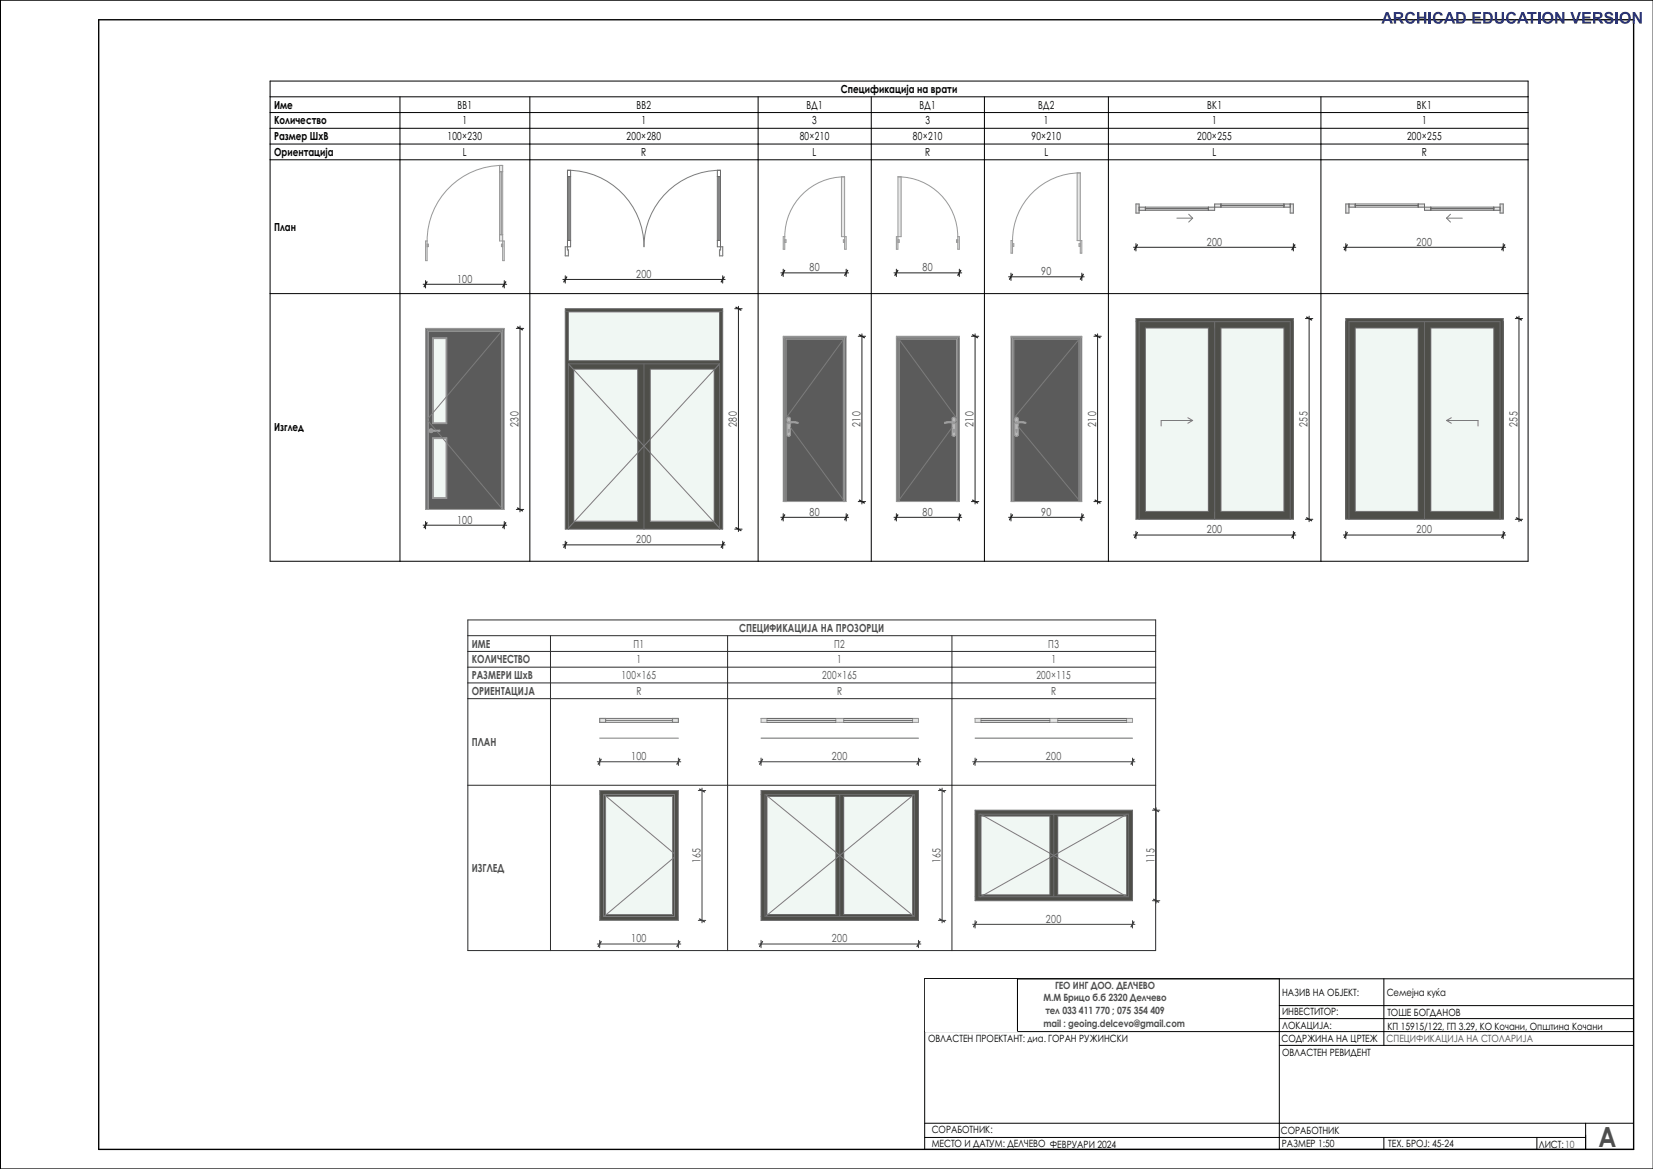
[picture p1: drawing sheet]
<svg xmlns="http://www.w3.org/2000/svg" width="420mm" height="297mm" viewBox="0 0 420 297" stroke-linecap="round" stroke-linejoin="round" font-family="sans-serif">
<path d="M325.1 258.8h89.8M325.1 255.5h89.8M325.1 248.7v43.3M351.6 248.7v16.9M414.9 248.7h-180v43.3h180M234.9 262.1h180M325.1 265.6h89.8M234.9 289h168M234.9 285.4h180M351.6 289v3M390.5 289v3M402.9 285.4v6.6" fill="none" stroke="#000" stroke-width=".25"/>
<path d="M235.1 248.8h23.4v13.2h-23.4z" fill-rule="evenodd" fill="#fff"/>
<path d="M25.1 5h390v287h-390zM420 0h-419.9v297h419.9" fill="none" stroke="#000" stroke-width=".35"/>
<path d="M258.5 248.7v13.3" fill="none" stroke="#000" stroke-width=".25"/>
<path d="M108.3 61.2v5" fill="none" stroke="#e8e8e8" stroke-width=".4"/>
<path d="M108.5 62h.3v.7h-.3z" fill-rule="evenodd" fill="#e8e8e8"/>
<path d="M127.9 61.2v5" fill="none" stroke="#e8e8e8" stroke-width=".4"/>
<g fill="#e8e8e8">
<path d="M127.4 62h.3v.7h-.3z" fill-rule="evenodd"/>
<path d="M126.9 42h.8v1.6h-.8z" fill-rule="evenodd"/>
<path d="M126.9 59.6h.8v1.6h-.8z" fill-rule="evenodd"/>
</g>
<path d="M127.3 43.6h.4v16h-.4z" fill-rule="evenodd" fill="#fff"/>
<path d="M127.3 43.6h.4v16h-.4z" fill="none" stroke="#999" stroke-width=".25"/>
<path d="M126.9 43.6h.4v16h-.4z" fill-rule="evenodd" fill="#fff"/>
<path d="M127.3 43.6v16M127.7 42a19.2 19.2 0 0 0-19.2 19.2M127.7 42h-.8v19.2h1.2v5h-.4v-6.6h-.8M127.7 42v1.6h-.8M108.1 61.2h.4v5h-.4zM108.5 62h.3v.7h-.3M127.7 62h-.3v.7h.3" fill="none" stroke="#999" stroke-width=".25"/>
<path d="M107.5 72.2h21.2M108.1 71.3v1.9M128.1 71.3v1.9" fill="none" stroke="#242424" stroke-width=".25"/>
<path d="M108.5 71.6l-.7 1.3M128.5 71.6l-.7 1.3" fill="none" stroke="#242424" stroke-width=".35"/>
<g fill="#fff">
<path d="M183.1 62.7h.5v2.3h-.8v-1.5h.3z" fill-rule="evenodd"/>
<path d="M143.6 62.7h.6v.8h.2v1.5h-.8z" fill-rule="evenodd"/>
<path d="M144.2 43.3h.8v1.6h-.8z" fill-rule="evenodd"/>
<path d="M144.2 61.1h.8v1.6h-.8z" fill-rule="evenodd"/>
<path d="M144.2 44.9h.4v16.2h-.4z" fill-rule="evenodd"/>
</g>
<path d="M144.2 44.9h.4v16.2h-.4z" fill="none" stroke="#6a6a6a" stroke-width=".25"/>
<path d="M144.6 44.9h.4v16.2h-.4z" fill-rule="evenodd" fill="#fff"/>
<path d="M144.6 44.9h.4v16.2h-.4z" fill="none" stroke="#6a6a6a" stroke-width=".25"/>
<g fill="#fff">
<path d="M182.3 43.3h.8v1.6h-.8z" fill-rule="evenodd"/>
<path d="M182.3 61.1h.8v1.6h-.8z" fill-rule="evenodd"/>
<path d="M182.7 44.9h.4v16.2h-.4z" fill-rule="evenodd"/>
</g>
<path d="M182.7 44.9h.4v16.2h-.4z" fill="none" stroke="#6a6a6a" stroke-width=".25"/>
<path d="M182.3 44.9h.4v16.2h-.4z" fill-rule="evenodd" fill="#fff"/>
<path d="M144.2 43.3h.8v1.6h-.8zM144.6 44.9v16.2M182.3 44.9h.8v-1.6h-.8v19.4h.8v-1.6h-.8M182.7 44.9v16.2M144.2 61.1h.8v1.6h-.8z" fill="none" stroke="#6a6a6a" stroke-width=".25"/>
<path d="M144.2 43.3a19.4 19.4 0 0 1 19.4 19.4 19.4 19.4 0 0 1 19.5-19.4" fill="none" stroke="#7c7c7c" stroke-width=".25"/>
<path d="M143.6 62.7h.6v.8h.2v1.5h-.8zM183.1 62.7h.5v2.3h-.8v-1.5h.3z" fill="none" stroke="#808080" stroke-width=".3"/>
<path d="M143 71h41.2M143.6 70.1v1.8M183.6 70.1v1.8" fill="none" stroke="#242424" stroke-width=".25"/>
<path d="M144 70.4l-.7 1.2M184 70.4l-.7 1.2" fill="none" stroke="#242424" stroke-width=".35"/>
<path d="M199.2 60.1v3.2" fill="none" stroke="#e8e8e8" stroke-width=".4"/>
<path d="M199.4 60.9h.3v.7h-.3z" fill-rule="evenodd" fill="#e8e8e8"/>
<path d="M214.8 60.1v3.2" fill="none" stroke="#e8e8e8" stroke-width=".4"/>
<g fill="#e8e8e8">
<path d="M214.3 60.9h.3v.7h-.3z" fill-rule="evenodd"/>
<path d="M213.8 44.9h.8v15.2h-.8z" fill-rule="evenodd"/>
</g>
<path d="M213.8 44.9h.8v18.4h.4v-3.2h-1.2zM214.6 44.9a15.2 15.2 0 0 0-15.2 15.2M199 60.1h.4v3.2h-.4zM199.4 60.9h.3v.7h-.3M214.6 60.9h-.3v.7h.3" fill="none" stroke="#999" stroke-width=".25"/>
<path d="M198.4 69.3h17.2M199 68.4v1.9M215 68.4v1.9" fill="none" stroke="#242424" stroke-width=".25"/>
<path d="M199.4 68.7l-.8 1.3M215.4 68.7l-.8 1.3" fill="none" stroke="#242424" stroke-width=".35"/>
<path d="M243.6 60.1v3.2" fill="none" stroke="#e8e8e8" stroke-width=".4"/>
<path d="M243 60.9h.4v.7h-.4z" fill-rule="evenodd" fill="#e8e8e8"/>
<path d="M228 60.1v3.2" fill="none" stroke="#e8e8e8" stroke-width=".4"/>
<g fill="#e8e8e8">
<path d="M228.2 60.9h.3v.7h-.3z" fill-rule="evenodd"/>
<path d="M228.2 44.9h.8v15.2h-.8z" fill-rule="evenodd"/>
</g>
<path d="M228.2 44.9a15.2 15.2 0 0 1 15.2 15.2M228.2 44.9h.8v15.2h-1.2v3.2h.4zM228.2 60.9h.3v.7h-.3M243.4 60.1h.4v3.2h-.4zM243.4 60.9h-.4v.7h.4" fill="none" stroke="#999" stroke-width=".25"/>
<path d="M227.1 69.3h17.3M227.8 68.4v1.9M243.8 68.4v1.9" fill="none" stroke="#242424" stroke-width=".25"/>
<path d="M228.1 68.7l-.7 1.3M244.1 68.7l-.7 1.3" fill="none" stroke="#242424" stroke-width=".35"/>
<path d="M257.1 61.1v3.2" fill="none" stroke="#e8e8e8" stroke-width=".4"/>
<path d="M257.3 61.9h.3v.7h-.3z" fill-rule="evenodd" fill="#e8e8e8"/>
<path d="M274.7 61.1v3.2" fill="none" stroke="#e8e8e8" stroke-width=".4"/>
<g fill="#e8e8e8">
<path d="M274.2 61.9h.3v.7h-.3z" fill-rule="evenodd"/>
<path d="M273.7 43.9h.8v17.2h-.8z" fill-rule="evenodd"/>
</g>
<path d="M273.7 43.9h.8v20.4h.4v-3.2h-1.2zM274.5 43.9a17.2 17.2 0 0 0-17.2 17.2M256.9 61.1h.4v3.2h-.4zM257.3 61.9h.3v.7h-.3M274.5 61.9h-.3v.7h.3" fill="none" stroke="#999" stroke-width=".25"/>
<path d="M256.3 70.3h19.2M256.9 69.4v1.9M274.9 69.4v1.9" fill="none" stroke="#242424" stroke-width=".25"/>
<path d="M257.2 69.7l-.7 1.3M275.2 69.7l-.7 1.3" fill="none" stroke="#242424" stroke-width=".35"/>
<g fill="#e8e8e8">
<path d="M288.6 51.8h.8v2.3h-.8z" fill-rule="evenodd"/>
<path d="M327.8 51.8h.8v2.3h-.8z" fill-rule="evenodd"/>
<path d="M308.6 51.8h1.6v.8h-1.6z" fill-rule="evenodd"/>
<path d="M326.2 51.8h1.6v.8h-1.6z" fill-rule="evenodd"/>
</g>
<path d="M310.2 51.8h16v.4h-16z" fill-rule="evenodd" fill="#fff"/>
<path d="M310.2 51.8h16v.4h-16z" fill="none" stroke="#6a6a6a" stroke-width=".25"/>
<path d="M310.2 52.2h16v.4h-16z" fill-rule="evenodd" fill="#fff"/>
<path d="M310.2 52.2h16v.4h-16z" fill="none" stroke="#6a6a6a" stroke-width=".25"/>
<g fill="#e8e8e8">
<path d="M289.4 52.6h1.6v.8h-1.6z" fill-rule="evenodd"/>
<path d="M307 52.6h1.6v.8h-1.6z" fill-rule="evenodd"/>
</g>
<path d="M291 52.6h16v.4h-16z" fill-rule="evenodd" fill="#fff"/>
<path d="M291 52.6h16v.4h-16z" fill="none" stroke="#6a6a6a" stroke-width=".25"/>
<path d="M291 53h16v.4h-16z" fill-rule="evenodd" fill="#fff"/>
<path d="M291 53h16M291 53.4v-.8h-1.6v.8h19.2v-1.6h1.6v.8h-3.2v.8M310.2 52.2h16M326.2 51.8h1.6v.8h-1.6z" fill="none" stroke="#6a6a6a" stroke-width=".25"/>
<path d="M299 55.4h4M302 54.4l1 1M303 55.4l-1 1" fill="none" stroke="#7c7c7c" stroke-width=".25"/>
<path d="M288.6 51.8h.8v2.3h-.8zM327.8 51.8h.8v2.3h-.8z" fill="none" stroke="#808080" stroke-width=".3"/>
<path d="M288 62.8h41.2M288.6 61.9v1.9M328.6 61.9v1.9" fill="none" stroke="#242424" stroke-width=".25"/>
<path d="M289 62.2l-.7 1.3M329 62.2l-.7 1.3" fill="none" stroke="#242424" stroke-width=".35"/>
<g fill="#e8e8e8">
<path d="M381.1 51.8h.8v2.3h-.8z" fill-rule="evenodd"/>
<path d="M341.9 51.8h.8v2.3h-.8z" fill-rule="evenodd"/>
<path d="M360.3 51.8h1.6v.8h-1.6z" fill-rule="evenodd"/>
<path d="M342.7 51.8h1.6v.8h-1.6z" fill-rule="evenodd"/>
</g>
<path d="M344.3 51.8h16v.4h-16z" fill-rule="evenodd" fill="#fff"/>
<path d="M344.3 51.8h16v.4h-16z" fill="none" stroke="#6a6a6a" stroke-width=".25"/>
<path d="M344.3 52.2h16v.4h-16z" fill-rule="evenodd" fill="#fff"/>
<path d="M344.3 52.2h16v.4h-16z" fill="none" stroke="#6a6a6a" stroke-width=".25"/>
<g fill="#e8e8e8">
<path d="M379.5 52.6h1.6v.8h-1.6z" fill-rule="evenodd"/>
<path d="M361.9 52.6h1.6v.8h-1.6z" fill-rule="evenodd"/>
</g>
<path d="M363.5 52.6h16v.4h-16z" fill-rule="evenodd" fill="#fff"/>
<path d="M363.5 52.6h16v.4h-16z" fill="none" stroke="#6a6a6a" stroke-width=".25"/>
<path d="M363.5 53h16v.4h-16z" fill-rule="evenodd" fill="#fff"/>
<path d="M342.7 51.8h1.6v.8h-1.6zM344.3 52.2h16M363.5 53h16M363.5 53.4v-.8h-3.2v-.8h1.6v1.6h19.2v-.8h-1.6v.8" fill="none" stroke="#6a6a6a" stroke-width=".25"/>
<path d="M367.5 55.4h4M367.5 55.4l1 1M368.5 54.4l-1 1" fill="none" stroke="#7c7c7c" stroke-width=".25"/>
<path d="M341.9 51.8h.8v2.3h-.8zM381.1 51.8h.8v2.3h-.8z" fill="none" stroke="#808080" stroke-width=".3"/>
<path d="M341.3 62.8h41.3M341.9 61.9v1.9M381.9 61.9v1.9" fill="none" stroke="#242424" stroke-width=".25"/>
<path d="M342.3 62.2l-.7 1.3M382.3 62.2l-.7 1.3" fill="none" stroke="#242424" stroke-width=".35"/>
<path d="M108.7 84.2v45.2M127.6 84.2v45.2" fill="none" stroke="#5b5b5b" stroke-width=".32"/>
<path d="M108.5 83.8h19.2v.4h-19.2z" fill-rule="evenodd" fill="#5b5b5b"/>
<path d="M108.3 83.8v45.6M127.9 83.8v45.6" fill="none" stroke="#5b5b5b" stroke-width=".4"/>
<path d="M108.1 83.4h20v.4h-20z" fill-rule="evenodd" fill="#5b5b5b"/>
<g fill="#b5b6c1">
<path d="M109.1 109.2a.49 .49 0 0 1 .5-.3 .49 .49 0 0 1 .4 .4l-.6 .1 .6 .2a.49 .49 0 0 1-.7 .3 .49 .49 0 0 1-.2-.7z" fill-rule="evenodd"/>
<path d="M109.5 109.3h.2z" fill-rule="evenodd"/>
<path d="M109.5 109.3h.2z" fill-rule="evenodd"/>
<path d="M109.5 109.4h.1z" fill-rule="evenodd"/>
<path d="M109.5 109.4l.2 .1z" fill-rule="evenodd"/>
<path d="M109.5 109.5l.2 .1z" fill-rule="evenodd"/>
<path d="M109.5 109.6h.2z" fill-rule="evenodd"/>
<path d="M109.7 109.3h.2z" fill-rule="evenodd"/>
<path d="M109.7 109.3h.2z" fill-rule="evenodd"/>
<path d="M109.7 109.4h.2z" fill-rule="evenodd"/>
<path d="M109.6 109.4l.3 .1z" fill-rule="evenodd"/>
<path d="M109.7 109.5l.2 .1z" fill-rule="evenodd"/>
<path d="M109.7 109.6h.2z" fill-rule="evenodd"/>
<path d="M109.9 109.3h1.8z" fill-rule="evenodd"/>
<path d="M109.9 109.3l1.8 .1z" fill-rule="evenodd"/>
<path d="M109.9 109.4h1.8z" fill-rule="evenodd"/>
<path d="M109.9 109.4l1.8 .1z" fill-rule="evenodd"/>
<path d="M109.9 109.5l1.8 .1z" fill-rule="evenodd"/>
<path d="M109.9 109.6h1.8z" fill-rule="evenodd"/>
</g>
<path d="M108.8 84.2h18.6v45.2h-18.6zM109.3 109a.49 .49 0 0 0-.1 .8 .49 .49 0 0 0 .8-.2h1.7v-.3h-1.7a.48 .48 0 0 0-.7-.3zM109.9 85.8v21.8h3.6v-21.8zM109.9 111.2v15.4h3.6v-15.4z" fill-rule="evenodd" fill="#5b5b5b"/>
<g fill="#f0f7f3">
<path d="M110.1 86h3.2v21.4h-3.2z" fill-rule="evenodd"/>
<path d="M110.1 111.4h3.2v15h-3.2z" fill-rule="evenodd"/>
</g>
<g fill="#4e4e49">
<path d="M109.9 85.8h3.6v21.8h-3.6zM110.1 86v21.4h3.2v-21.4z" fill-rule="evenodd"/>
<path d="M109.9 111.2h3.6v15.4h-3.6zM110.1 111.4v15h3.2v-15z" fill-rule="evenodd"/>
</g>
<path d="M108.1 83.4h20v46h-20zM109.9 85.8h3.6v21.8h-3.6zM110.1 86h3.2v21.4h-3.2zM109.5 109.3v.3M109.5 109.3l-.1 .1 .1 .2M109.5 109.3h2.2v.3h-2.2M109.7 109.3v.3M109.9 111.2h3.6v15.4h-3.6zM110 109.3a.49 .49 0 0 0-.8-.3 .49 .49 0 0 0 0 .8 .49 .49 0 0 0 .8-.2M110.1 111.4h3.2v15h-3.2zM108.5 129.4v-45.6h19.2v45.6M108.8 129.4v-45.2h18.6v45.2" fill="none" stroke="#999" stroke-width=".25"/>
<path d="M127.4 84.2l-13.9 16.5M108.8 107l2 2.3M109.9 105l-1.1 1.3M111 109.6l1.4 1.6M112.6 111.4l.7 .9M113.3 100.9l-3.2 3.8M113.5 112.6l13.9 16.5" fill="none" stroke="#7c7c7c" stroke-width=".25"/>
<path d="M131.2 83.4h1.9M132.1 82.8v47.2M107.5 133.4h21.2M108.1 132.5v1.9M128.1 132.5v1.9M131.2 129.4h1.9" fill="none" stroke="#242424" stroke-width=".25"/>
<path d="M131.5 83.1l1.3 .7M108.5 132.8l-.7 1.3M128.5 132.8l-.7 1.3M131.5 129.1l1.3 .7" fill="none" stroke="#242424" stroke-width=".35"/>
<g fill="#4e4e49">
<path d="M182.8 79.2h.8v55.2h-.8z" fill-rule="evenodd"/>
<path d="M143.6 79.2h.8v55.2h-.8z" fill-rule="evenodd"/>
<path d="M143.6 78.4h40v.8h-40z" fill-rule="evenodd"/>
<path d="M144.4 91.6h38.4v.8h-38.4z" fill-rule="evenodd"/>
<path d="M144.4 93.8h1.4v38.6h-1.4z" fill-rule="evenodd"/>
<path d="M162 93.8h1.6v38.6h-1.6z" fill-rule="evenodd"/>
<path d="M144.4 132.4h19.2v2h-19.2z" fill-rule="evenodd"/>
<path d="M144.4 92.4h19.2v1.4h-19.2z" fill-rule="evenodd"/>
</g>
<path d="M145.8 93.8h16.2v38.6h-16.2z" fill-rule="evenodd" fill="#f0f7f3"/>
<g fill="#4e4e49">
<path d="M181.5 93.8h1.3v38.6h-1.3z" fill-rule="evenodd"/>
<path d="M163.6 93.8h1.6v38.6h-1.6z" fill-rule="evenodd"/>
<path d="M163.6 132.4h19.2v2h-19.2z" fill-rule="evenodd"/>
<path d="M163.6 92.4h19.2v1.4h-19.2z" fill-rule="evenodd"/>
</g>
<g fill="#f0f7f3">
<path d="M165.2 93.8h16.3v38.6h-16.3z" fill-rule="evenodd"/>
<path d="M144.4 79.2h38.4v12.4h-38.4z" fill-rule="evenodd"/>
</g>
<path d="M143.6 78.4h40v56h-40zM144.4 79.2h38.4v12.4h-38.4zM145.8 93.8h16.2v38.6h-16.2zM163.6 92.4v42M165.2 93.8h16.3v38.6h-16.3zM144.4 134.4v-42h38.4v42" fill="none" stroke="#6a6a6a" stroke-width=".25"/>
<path d="M144.4 92.5l38.4 41.7M182.8 92.5l-38.4 41.7" fill="none" stroke="#7c7c7c" stroke-width=".25"/>
<path d="M186.7 78.4h1.9M187.6 77.8v57.2M143 138.4h41.2M143.6 137.5v1.9M183.6 137.5v1.9M186.7 134.4h1.9" fill="none" stroke="#242424" stroke-width=".25"/>
<path d="M187 78.1l1.3 .7M144 137.8l-.7 1.3M184 137.8l-.7 1.3M187 134.1l1.3 .7" fill="none" stroke="#242424" stroke-width=".35"/>
<path d="M199.6 86.2v41.2M214.4 86.2v41.2" fill="none" stroke="#5b5b5b" stroke-width=".32"/>
<path d="M199.4 85.8h15.2v.4h-15.2z" fill-rule="evenodd" fill="#5b5b5b"/>
<path d="M199.2 85.8v41.6M214.8 85.8v41.6" fill="none" stroke="#5b5b5b" stroke-width=".4"/>
<path d="M199 85.4h16v.4h-16z" fill-rule="evenodd" fill="#5b5b5b"/>
<g fill="#b5b6c1">
<path d="M200 106.2l.3-.2 .6 .2v1l-.7 .2 .2 .2 .5-.1v3.1l-.4 .3-.5-.3zM200.3 109.1l.1 .7 .2-.6z" fill-rule="evenodd"/>
<path d="M200.2 107.3a2.84 2.84 0 0 1 2.6 .2l-1.7-.1-.8 .2z" fill-rule="evenodd"/>
</g>
<g fill="#5b5b5b">
<path d="M199.7 86.2h14.6v41.2h-14.6zM200 106.2v4.4l.5 .3 .4-.3v-3.1h1.9l-.7-.4-1.2 .1v-1l-.4-.2z" fill-rule="evenodd"/>
<path d="M200.3 109.1l.3 .1-.2 .6z" fill-rule="evenodd"/>
</g>
<g fill="none" stroke="#999" stroke-width=".25">
<path d="M199 85.4h16v42h-16zM200.2 107.4v.1M200.2 107.3v.1M200.2 107.5l.1 .1M200.3 107.6h.1M200.3 107.3h.1M200.3 109.1l.3 .1-.2 .6zM200.4 107.2h.1M200.5 107.3h-.3v.2M200.5 107.3l1.1-.2 1.1 .2M200.5 107.6h-.1M200.6 107.5h.1"/>
<path d="M200.6 107.5l-.3 .1M200.9 107.2v-1l-.4-.2-.5 .2v4.4l.3 .3 .6-.3v-3.1M202.7 107.3h.1M202.7 107.3l.1 .2-.2 .1-1-.2-1 .1M199.4 127.4v-41.6h15.2v41.6M199.7 127.4v-41.2h14.6v41.2"/>
</g>
<path d="M214.3 86.3l-14.6 19.9M199.7 107.1l.3 .3M200.9 108.6l13.4 18.4" fill="none" stroke="#7c7c7c" stroke-width=".25"/>
<path d="M218.1 85.4h1.8M219 84.8v43.2M198.4 131.4h17.2M199 130.5v1.9M215 130.5v1.9M218.1 127.4h1.8" fill="none" stroke="#242424" stroke-width=".25"/>
<path d="M218.4 85.1l1.2 .7M199.4 130.8l-.8 1.3M215.4 130.8l-.8 1.3M218.4 127.1l1.2 .7" fill="none" stroke="#242424" stroke-width=".35"/>
<path d="M228.3 86.2v41.2M243.2 86.2v41.2" fill="none" stroke="#5b5b5b" stroke-width=".32"/>
<path d="M228.2 85.8h15.2v.4h-15.2z" fill-rule="evenodd" fill="#5b5b5b"/>
<path d="M228 85.8v41.6M243.6 85.8v41.6" fill="none" stroke="#5b5b5b" stroke-width=".4"/>
<path d="M227.8 85.4h16v.4h-16z" fill-rule="evenodd" fill="#5b5b5b"/>
<g fill="#b5b6c1">
<path d="M241.9 106.2l.4-.2 .5 .2v4.4l-.4 .3-.5-.3v-3.1l.5 .1 .2-.2-.7-.2zM242.2 109.1l.2 .7 .1-.6z" fill-rule="evenodd"/>
<path d="M240 107.4a2.8 2.8 0 0 1 2.6 0l-.2 .2-1.2-.2-1.1 .2z" fill-rule="evenodd"/>
</g>
<g fill="#5b5b5b">
<path d="M242.2 109.1l.3 .1-.1 .6z" fill-rule="evenodd"/>
<path d="M228.5 86.2h14.5v41.2h-14.5zM240 107.4l.1 .2 1.8-.1v3.1l.4 .3 .5-.3v-4.4l-.4-.2-.5 .2v1l-1.3-.1z" fill-rule="evenodd"/>
</g>
<g fill="none" stroke="#999" stroke-width=".25">
<path d="M227.8 85.4h16v42h-16zM240.1 107.3h.1M240.1 107.3l-.1 .2 .1 .1 1.1-.2 1 .1M240.1 107.3l1.6-.2 .7 .1 .1 .3M241.9 107.2v-1l.4-.2 .5 .2v4.4l-.4 .3-.5-.3v-3.1M242.2 107.5h.1M242.2 107.5l.1 .1M242.2 107.6h.1M242.2 109.1l.3 .1-.1 .6zM242.3 107.6h.1M242.4 107.2l.1 .1M242.4 107.2h-.1"/>
<path d="M242.4 107.6h.1M242.5 107.3h.1M242.5 107.6h-.1M242.5 107.6h.1M242.5 107.5l-.1 .1M242.5 107.3v.1M242.5 107.4v.1M228.2 127.4v-41.6h15.2v41.6M228.5 127.4v-41.2h14.5v41.2"/>
</g>
<path d="M228.5 86.3l14.5 19.9M241.9 108.6l-13.4 18.4M243 107.1l-.2 .3" fill="none" stroke="#7c7c7c" stroke-width=".25"/>
<path d="M246.8 85.4h1.9M247.8 84.8v43.2M227.1 131.4h17.3M227.8 130.5v1.9M243.8 130.5v1.9M246.8 127.4h1.9" fill="none" stroke="#242424" stroke-width=".25"/>
<path d="M247.1 85.1l1.3 .7M228.1 130.8l-.7 1.3M244.1 130.8l-.7 1.3M247.1 127.1l1.3 .7" fill="none" stroke="#242424" stroke-width=".35"/>
<path d="M257.4 86.2v41.2M274.3 86.2v41.2" fill="none" stroke="#5b5b5b" stroke-width=".32"/>
<path d="M257.3 85.8h17.2v.4h-17.2z" fill-rule="evenodd" fill="#5b5b5b"/>
<path d="M257.1 85.8v41.6M274.7 85.8v41.6" fill="none" stroke="#5b5b5b" stroke-width=".4"/>
<path d="M256.9 85.4h18v.4h-18z" fill-rule="evenodd" fill="#5b5b5b"/>
<g fill="#b5b6c1">
<path d="M257.8 106.2l.4-.2 .5 .2v1l-.6 .2 .2 .2 .4-.1v3.1l-.3 .3-.6-.3zM258.2 109.1l.1 .7 .1-.6z" fill-rule="evenodd"/>
<path d="M258.1 107.3a2.84 2.84 0 0 1 2.6 .2l-1.7-.1-.8 .2z" fill-rule="evenodd"/>
</g>
<g fill="#5b5b5b">
<path d="M257.6 86.2h16.6v41.2h-16.6zM257.8 106.2v4.4l.6 .3 .3-.3v-3.1h2l-.7-.4-1.3 .1v-1l-.3-.2z" fill-rule="evenodd"/>
<path d="M258.2 109.1l.2 .1-.1 .6z" fill-rule="evenodd"/>
</g>
<g fill="none" stroke="#999" stroke-width=".25">
<path d="M256.9 85.4h18v42h-18zM258.1 107.4v.1M258.1 107.3v.1M258.1 107.5l.1 .1M258.1 107.3v.2M258.1 107.6h.1M258.2 107.3h-.1M258.2 109.1l.2 .1-.1 .6zM258.2 107.3h.1M258.2 107.6h.1M258.3 107.2h.1M258.4 107.3h-.3"/>
<path d="M258.4 107.3l1.1-.2 1.1 .2M258.4 107.6h-.1M258.4 107.5h.1M258.4 107.5l-.2 .1M258.7 107.2v-1l-.3-.2-.6 .2v4.4l.4 .3 .5-.3v-3.1M260.6 107.3h.1M260.6 107.3l.1 .2-.2 .1-1-.2-1.1 .1M257.3 127.4v-41.6h17.2v41.6M257.6 127.4v-41.2h16.6v41.2"/>
</g>
<path d="M274.2 86.2l-16.6 20M257.6 107l.2 .3M258.7 108.4l15.5 18.6" fill="none" stroke="#7c7c7c" stroke-width=".25"/>
<path d="M277.9 85.4h1.9M278.9 84.8v43.2M256.3 131.4h19.2M256.9 130.5v1.9M274.9 130.5v1.9M277.9 127.4h1.9" fill="none" stroke="#242424" stroke-width=".25"/>
<path d="M278.3 85.1l1.2 .7M257.2 130.8l-.7 1.3M275.2 130.8l-.7 1.3M278.3 127.1l1.2 .7" fill="none" stroke="#242424" stroke-width=".35"/>
<g fill="#4e4e49">
<path d="M288.6 81.7h.8v50.2h-.8z" fill-rule="evenodd"/>
<path d="M327.8 81.7h.8v50.2h-.8z" fill-rule="evenodd"/>
<path d="M288.6 80.9h40v.8h-40z" fill-rule="evenodd"/>
<path d="M326.2 83.3h1.6v46.6h-1.6z" fill-rule="evenodd"/>
<path d="M308.6 83.3h1.6v46.6h-1.6z" fill-rule="evenodd"/>
<path d="M308.6 129.9h19.2v2h-19.2z" fill-rule="evenodd"/>
<path d="M308.6 81.7h19.2v1.6h-19.2z" fill-rule="evenodd"/>
</g>
<path d="M310.2 83.3h16v46.6h-16z" fill-rule="evenodd" fill="#f0f7f3"/>
<g fill="#4e4e49">
<path d="M307 83.3h1.6v46.6h-1.6z" fill-rule="evenodd"/>
<path d="M289.4 83.3h1.6v46.6h-1.6z" fill-rule="evenodd"/>
<path d="M289.4 129.9h19.2v2h-19.2z" fill-rule="evenodd"/>
<path d="M289.4 81.7h19.2v1.6h-19.2z" fill-rule="evenodd"/>
</g>
<path d="M291 83.3h16v46.6h-16z" fill-rule="evenodd" fill="#f0f7f3"/>
<path d="M288.6 80.9h40v51h-40zM291 83.3h16v46.6h-16zM308.6 81.7v50.2M310.2 83.3h16v46.6h-16zM289.4 131.9v-50.2h38.4v50.2" fill="none" stroke="#6a6a6a" stroke-width=".25"/>
<path d="M301.8 106.1l1.2 .7M303 106.8h-8v1.4M303 106.8l-1.2 .7" fill="none" stroke="#7c7c7c" stroke-width=".25"/>
<path d="M331.7 80.9h1.9M332.6 80.3v52.2M288 135.9h41.2M288.6 135v1.9M328.6 135v1.9M331.7 131.9h1.9" fill="none" stroke="#242424" stroke-width=".25"/>
<path d="M332 80.6l1.3 .7M289 135.3l-.7 1.3M329 135.3l-.7 1.3M332 131.6l1.3 .7" fill="none" stroke="#242424" stroke-width=".35"/>
<g fill="#4e4e49">
<path d="M381.1 81.7h.8v50.2h-.8z" fill-rule="evenodd"/>
<path d="M341.9 81.7h.8v50.2h-.8z" fill-rule="evenodd"/>
<path d="M341.9 80.9h40v.8h-40z" fill-rule="evenodd"/>
<path d="M342.7 83.3h1.6v46.6h-1.6z" fill-rule="evenodd"/>
<path d="M360.3 83.3h1.6v46.6h-1.6z" fill-rule="evenodd"/>
<path d="M342.7 129.9h19.2v2h-19.2z" fill-rule="evenodd"/>
<path d="M342.7 81.7h19.2v1.6h-19.2z" fill-rule="evenodd"/>
</g>
<path d="M344.3 83.3h16v46.6h-16z" fill-rule="evenodd" fill="#f0f7f3"/>
<g fill="#4e4e49">
<path d="M361.9 83.3h1.6v46.6h-1.6z" fill-rule="evenodd"/>
<path d="M379.5 83.3h1.6v46.6h-1.6z" fill-rule="evenodd"/>
<path d="M361.9 129.9h19.2v2h-19.2z" fill-rule="evenodd"/>
<path d="M361.9 81.7h19.2v1.6h-19.2z" fill-rule="evenodd"/>
</g>
<path d="M363.5 83.3h16v46.6h-16z" fill-rule="evenodd" fill="#f0f7f3"/>
<path d="M341.9 80.9h40v51h-40zM344.3 83.3h16v46.6h-16zM361.9 81.7v50.2M363.5 83.3h16v46.6h-16zM342.7 131.9v-50.2h38.4v50.2" fill="none" stroke="#6a6a6a" stroke-width=".25"/>
<path d="M367.5 106.8h8v1.4M367.5 106.8l1.3 .7M368.8 106.1l-1.3 .7" fill="none" stroke="#7c7c7c" stroke-width=".25"/>
<path d="M385 80.9h1.9M385.9 80.3v52.2M341.3 135.9h41.3M341.9 135v1.9M381.9 135v1.9M385 131.9h1.9" fill="none" stroke="#242424" stroke-width=".25"/>
<path d="M385.3 80.6l1.3 .7M342.3 135.3l-.7 1.3M382.3 135.3l-.7 1.3M385.3 131.6l1.3 .7" fill="none" stroke="#242424" stroke-width=".35"/>
<g fill="none" stroke="#000" stroke-width=".25">
<path d="M68.6 20.6h319.7v122h-319.7zM68.6 36.6h319.7M68.6 32.6h319.7M68.6 28.6h319.7M68.6 24.6h319.7M101.6 24.6v118M134.6 24.6v118M192.6 24.6v118M221.4 24.6v118M250.1 24.6v118M281.6 24.6v118M335.6 24.6v118"/>
<path d="M68.6 40.6h319.7M68.6 74.6h319.7"/>
</g>
<g fill="#e4e4e4">
<path d="M170.9 182.5h1.5v1h-1.5z" fill-rule="evenodd"/>
<path d="M152.4 182.5h1.5v1h-1.5z" fill-rule="evenodd"/>
<path d="M153.9 182.5h17v1h-17z" fill-rule="evenodd"/>
</g>
<path d="M152.4 182.5h20M152.4 187.5h20M153.9 183h17M153.9 183.5h17" fill="none" stroke="#7c7c7c" stroke-width=".25"/>
<path d="M152.4 182.5h1.5v1h-1.5zM170.9 182.5h1.5v1h-1.5z" fill="none" stroke="#808080" stroke-width=".3"/>
<path d="M151.8 193.5h21.2M152.4 192.6v1.9M172.4 192.6v1.9" fill="none" stroke="#404040" stroke-width=".25"/>
<path d="M152.7 192.9l-.7 1.3M172.7 192.9l-.7 1.3" fill="none" stroke="#404040" stroke-width=".35"/>
<g fill="#e4e4e4">
<path d="M231.9 182.5h1.5v1h-1.5z" fill-rule="evenodd"/>
<path d="M213.4 182.5h1v1h-1z" fill-rule="evenodd"/>
<path d="M214.4 182.5h17.5v1h-17.5z" fill-rule="evenodd"/>
<path d="M212.4 182.5h1v1h-1z" fill-rule="evenodd"/>
<path d="M193.4 182.5h1.5v1h-1.5z" fill-rule="evenodd"/>
<path d="M194.9 182.5h17.5v1h-17.5z" fill-rule="evenodd"/>
</g>
<path d="M193.4 182.5h40M193.4 187.5h40M194.9 183h17.5M194.9 183.5h17.5M214.4 183h17.5M214.4 183.5h17.5" fill="none" stroke="#6a6a6a" stroke-width=".25"/>
<path d="M193.4 182.5h1.5v1h-1.5zM212.4 182.5h2v1h-2zM231.9 182.5h1.5v1h-1.5z" fill="none" stroke="#999" stroke-width=".25"/>
<path d="M192.8 193.5h41.2M193.4 192.6v1.9M233.4 192.6v1.9" fill="none" stroke="#404040" stroke-width=".25"/>
<path d="M193.7 192.9l-.7 1.3M233.7 192.9l-.7 1.3" fill="none" stroke="#404040" stroke-width=".35"/>
<g fill="#e4e4e4">
<path d="M286.3 182.5h1.5v1h-1.5z" fill-rule="evenodd"/>
<path d="M267.8 182.5h1v1h-1z" fill-rule="evenodd"/>
<path d="M268.8 182.5h17.5v1h-17.5z" fill-rule="evenodd"/>
<path d="M266.8 182.5h1v1h-1z" fill-rule="evenodd"/>
<path d="M247.8 182.5h1.5v1h-1.5z" fill-rule="evenodd"/>
<path d="M249.3 182.5h17.5v1h-17.5z" fill-rule="evenodd"/>
</g>
<path d="M247.8 182.5h40M247.8 187.5h40M249.3 183h17.5M249.3 183.5h17.5M268.8 183h17.5M268.8 183.5h17.5" fill="none" stroke="#6a6a6a" stroke-width=".25"/>
<path d="M247.8 182.5h1.5v1h-1.5zM266.8 182.5h2v1h-2zM286.3 182.5h1.5v1h-1.5z" fill="none" stroke="#999" stroke-width=".25"/>
<path d="M247.1 193.5h41.3M247.8 192.6v1.9M287.8 192.6v1.9" fill="none" stroke="#404040" stroke-width=".25"/>
<path d="M248.1 192.9l-.7 1.3M288.1 192.9l-.7 1.3" fill="none" stroke="#404040" stroke-width=".35"/>
<g fill="#4e4e49">
<path d="M171.4 201.8h1v31h-1z" fill-rule="evenodd"/>
<path d="M152.4 201.8h1v31h-1z" fill-rule="evenodd"/>
<path d="M152.4 232.8h20v1h-20z" fill-rule="evenodd"/>
<path d="M152.4 200.8h20v1h-20z" fill-rule="evenodd"/>
<path d="M170.9 202.3h.5v30h-.5z" fill-rule="evenodd"/>
<path d="M153.4 202.3h.5v30h-.5z" fill-rule="evenodd"/>
<path d="M153.4 232.3h18v.5h-18z" fill-rule="evenodd"/>
<path d="M153.4 201.8h18v.5h-18z" fill-rule="evenodd"/>
</g>
<path d="M153.9 202.3h17v30h-17z" fill-rule="evenodd" fill="#f0f7f3"/>
<path d="M152.4 200.8h20v33h-20zM153.4 201.8h18v31h-18zM153.5 201.8l17.9 15.1M153.9 202.3h17v30h-17zM171.4 217.8l-17.9 15" fill="none" stroke="#7c7c7c" stroke-width=".25"/>
<path d="M177.4 200.8h1.9M178.4 200.2v34.3M151.8 239.8h21.2M152.4 238.9v1.9M172.4 238.9v1.9M177.4 233.8h1.9" fill="none" stroke="#404040" stroke-width=".25"/>
<path d="M177.7 200.5l1.3 .7M152.7 239.2l-.7 1.3M172.7 239.2l-.7 1.3M177.7 233.5l1.3 .7" fill="none" stroke="#404040" stroke-width=".35"/>
<g fill="#4e4e49">
<path d="M232.4 201.8h1v31h-1z" fill-rule="evenodd"/>
<path d="M193.4 201.8h1v31h-1z" fill-rule="evenodd"/>
<path d="M193.4 232.8h40v1h-40z" fill-rule="evenodd"/>
<path d="M193.4 200.8h40v1h-40z" fill-rule="evenodd"/>
<path d="M231.9 202.3h.5v30h-.5z" fill-rule="evenodd"/>
<path d="M213.4 202.3h1v30h-1z" fill-rule="evenodd"/>
<path d="M213.4 232.3h19v.5h-19z" fill-rule="evenodd"/>
<path d="M213.4 201.8h19v.5h-19z" fill-rule="evenodd"/>
</g>
<path d="M214.4 202.3h17.5v30h-17.5z" fill-rule="evenodd" fill="#f0f7f3"/>
<g fill="#4e4e49">
<path d="M212.4 202.3h1v30h-1z" fill-rule="evenodd"/>
<path d="M194.4 202.3h.5v30h-.5z" fill-rule="evenodd"/>
<path d="M194.4 232.3h19v.5h-19z" fill-rule="evenodd"/>
<path d="M194.4 201.8h19v.5h-19z" fill-rule="evenodd"/>
</g>
<path d="M194.9 202.3h17.5v30h-17.5z" fill-rule="evenodd" fill="#f0f7f3"/>
<path d="M193.4 200.8h40v33h-40zM194.4 201.8h38v31h-38zM194.9 202.3h17.5v30h-17.5zM213.4 201.8v31M214.4 202.3h17.5v30h-17.5z" fill="none" stroke="#6a6a6a" stroke-width=".25"/>
<path d="M194.5 201.8l37.8 31M232.3 201.8l-37.8 31" fill="none" stroke="#7c7c7c" stroke-width=".25"/>
<path d="M238.4 200.8h1.9M239.4 200.2v34.3M192.8 239.8h41.2M193.4 238.9v1.9M233.4 238.9v1.9M238.4 233.8h1.9" fill="none" stroke="#404040" stroke-width=".25"/>
<path d="M238.7 200.5l1.3 .7M193.7 239.2l-.7 1.3M233.7 239.2l-.7 1.3M238.7 233.5l1.3 .7" fill="none" stroke="#404040" stroke-width=".35"/>
<g fill="#4e4e49">
<path d="M286.8 206.8h1v21h-1z" fill-rule="evenodd"/>
<path d="M247.8 206.8h1v21h-1z" fill-rule="evenodd"/>
<path d="M247.8 227.8h40v1h-40z" fill-rule="evenodd"/>
<path d="M247.8 205.8h40v1h-40z" fill-rule="evenodd"/>
<path d="M286.3 207.3h.5v20h-.5z" fill-rule="evenodd"/>
<path d="M267.8 207.3h1v20h-1z" fill-rule="evenodd"/>
<path d="M267.8 227.3h19v.5h-19z" fill-rule="evenodd"/>
<path d="M267.8 206.8h19v.5h-19z" fill-rule="evenodd"/>
</g>
<path d="M268.8 207.3h17.5v20h-17.5z" fill-rule="evenodd" fill="#f0f7f3"/>
<g fill="#4e4e49">
<path d="M266.8 207.3h1v20h-1z" fill-rule="evenodd"/>
<path d="M248.8 207.3h.5v20h-.5z" fill-rule="evenodd"/>
<path d="M248.8 227.3h19v.5h-19z" fill-rule="evenodd"/>
<path d="M248.8 206.8h19v.5h-19z" fill-rule="evenodd"/>
</g>
<path d="M249.3 207.3h17.5v20h-17.5z" fill-rule="evenodd" fill="#f0f7f3"/>
<path d="M247.8 205.8h40v23h-40zM248.8 206.8h38v21h-38zM249.3 207.3h17.5v20h-17.5zM267.8 206.8v21M268.8 207.3h17.5v20h-17.5z" fill="none" stroke="#6a6a6a" stroke-width=".25"/>
<path d="M249.1 206.8l37.3 21M286.4 206.8l-37.3 21" fill="none" stroke="#7c7c7c" stroke-width=".25"/>
<path d="M292.8 205.8h1.9M293.8 205.2v24.3M247.1 234.8h41.3M247.8 233.9v1.9M287.8 233.9v1.9M292.8 228.8h1.9" fill="none" stroke="#404040" stroke-width=".25"/>
<path d="M293.1 205.5l1.3 .7M248.1 234.2l-.7 1.3M288.1 234.2l-.7 1.3M293.1 228.5l1.3 .7" fill="none" stroke="#404040" stroke-width=".35"/>
<path d="M118.9 157.5h174.7v84h-174.7zM118.9 177.5h174.7M118.9 173.5h174.7M118.9 169.5h174.7M118.9 165.5h174.7M118.9 161.5h174.7M139.9 161.5v80M184.9 161.5v80M241.9 161.5v80M118.9 199.5h174.7" fill="none" stroke="#2b2b2b" stroke-width=".25"/>
<g fill="#2b357b">
<path d="M352.1 3.1h.7l1.1 2.9h-.6l-.3-.7h-1.1l-.3 .7h-.6zM352.4 3.8l-.4 1h.8z" fill-rule="evenodd"/>
<path d="M354.1 3.1h1.3a.85 .85 0 0 1 1.1 .6 .85 .85 0 0 1-.7 1l1 1.3h-.7l-.5-.6a.79 .79 0 0 0-.9-.6v1.2h-.6zM354.7 3.6v.7h.5a.44 .44 0 0 0 .6-.1 .44 .44 0 0 0-.2-.6z" fill-rule="evenodd"/>
<path d="M357.4 3.4a1.28 1.28 0 0 1 2.1 .5l-.5 .1a.72 .72 0 0 0-1-.4 .72 .72 0 0 0-.4 .9 .72 .72 0 0 0 .5 1 .72 .72 0 0 0 .9-.6l.6 .2a1.37 1.37 0 0 1-1.9 .8 1.37 1.37 0 0 1-.6-1.9z" fill-rule="evenodd"/>
<path d="M360.1 3.1h.6v1.1h1.1v-1.1h.6v2.9h-.6v-1.3h-1.1v1.3h-.6z" fill-rule="evenodd"/>
<path d="M363 3.1h.6v2.9h-.6z" fill-rule="evenodd"/>
<path d="M364.4 3.4a1.27 1.27 0 0 1 2.2 .5l-.6 .1a.72 .72 0 0 0-.9-.4 .72 .72 0 0 0-.4 .9 .72 .72 0 0 0 .4 1 .72 .72 0 0 0 1-.6l.5 .2a1.37 1.37 0 0 1-1.8 .8 1.37 1.37 0 0 1-.7-1.9z" fill-rule="evenodd"/>
<path d="M368 3.1h.6l1.2 2.9h-.7l-.2-.7h-1.2l-.2 .7h-.7zM368.3 3.8l-.4 1h.8z" fill-rule="evenodd"/>
<path d="M370 3.1h1.1a1.48 1.48 0 0 1 1.4 1.4 1.48 1.48 0 0 1-1.4 1.5h-1.1zM370.6 3.6v1.9a1.04 1.04 0 0 0 1.2-.6 1.04 1.04 0 0 0-.5-1.3z" fill-rule="evenodd"/>
<path d="M374.1 3.1h2.2v.5h-1.6v.6h1.5v.5h-1.5v.8h1.6v.5h-2.2z" fill-rule="evenodd"/>
<path d="M376.8 3.1h1.1a1.48 1.48 0 0 1 1.4 1.4 1.48 1.48 0 0 1-1.3 1.5h-1.2zM377.4 3.6v1.9a1.05 1.05 0 0 0 1.3-.5 1.05 1.05 0 0 0-.2-1.3z" fill-rule="evenodd"/>
<path d="M379.8 3.1h.6v1.6a.64 .64 0 0 0 .6 .9 .64 .64 0 0 0 .6-.9v-1.6h.5v1.5a1.19 1.19 0 0 1-1.1 1.5 1.19 1.19 0 0 1-1.2-1.5z" fill-rule="evenodd"/>
<path d="M383 3.4a1.28 1.28 0 0 1 2.2 .5l-.6 .1a.72 .72 0 0 0-.9-.4 .72 .72 0 0 0-.4 .9 .72 .72 0 0 0 .4 1 .72 .72 0 0 0 1-.6l.5 .2a1.38 1.38 0 0 1-1.8 .8 1.38 1.38 0 0 1-.7-1.9z" fill-rule="evenodd"/>
<path d="M386.6 3.1h.6l1.2 2.9h-.7l-.2-.7h-1.2l-.2 .7h-.7zM386.9 3.8l-.4 1h.8z" fill-rule="evenodd"/>
<path d="M388.1 3.1h2.3v.5h-.9v2.4h-.6v-2.4h-.8z" fill-rule="evenodd"/>
<path d="M390.8 3.1h.6v2.9h-.6z" fill-rule="evenodd"/>
<path d="M391.8 4.5a1.5 1.5 0 0 1 3 0 1.5 1.5 0 0 1-3 0zM392.7 3.8a.95 .95 0 0 0-.1 1.3 .95 .95 0 0 0 1.4 .1 .95 .95 0 0 0-.1-1.3 .95 .95 0 0 0-1.2-.1z" fill-rule="evenodd"/>
<path d="M395.2 3.1h.5l1.3 1.9v-1.9h.5v2.9h-.6l-1.2-1.9v1.9h-.5z" fill-rule="evenodd"/>
<path d="M399 3.1h.6l.8 2.2 .7-2.2h.6l-1 2.9h-.7z" fill-rule="evenodd"/>
<path d="M402 3.1h2.2v.5h-1.6v.6h1.5v.5h-1.5v.8h1.7v.5h-2.3z" fill-rule="evenodd"/>
<path d="M404.8 3.1h1.2a.85 .85 0 0 1 1.1 .6 .85 .85 0 0 1-.7 1l1 1.3h-.7l-.4-.6a.79 .79 0 0 0-.9-.6v1.2h-.6zM405.4 3.6v.7h.4a.45 .45 0 0 0 .7-.1 .45 .45 0 0 0-.1-.6z" fill-rule="evenodd"/>
<path d="M407.9 3.3a1.2 1.2 0 0 1 2 .6h-.6a.48 .48 0 0 0-.5-.5 .48 .48 0 0 0-.5 .6l.3 .1a1.08 1.08 0 0 1 1.1 .4 1.08 1.08 0 0 1 .1 1.1 1.29 1.29 0 0 1-1.3 .4 1.29 1.29 0 0 1-.9-.9l.6-.1a.58 .58 0 0 0 .5 .6 .58 .58 0 0 0 .6-.6l-.3-.2a1.04 1.04 0 0 1-1.2-1.4z" fill-rule="evenodd"/>
<path d="M410.5 3.1h.5v2.9h-.5z" fill-rule="evenodd"/>
<path d="M412 3.3a1.49 1.49 0 0 1 2.1 .3 1.49 1.49 0 0 1-.3 2.1 1.49 1.49 0 0 1-2.1-.3 1.76 1.76 0 0 1 .3-2.1zM412.3 3.8a.96 .96 0 0 0-.1 1.3 .96 .96 0 0 0 1.3 .2 1 1 0 0 0 .2-1.2 1 1 0 0 0-1.2-.5z" fill-rule="evenodd"/>
<path d="M414.8 3.1h.6l1.2 1.9v-1.9h.6v2.9h-.6l-1.2-1.9v1.9h-.6z" fill-rule="evenodd"/>
</g>
<text font-size="7.1" fill="#4e4e4e" x="406.2" y="291.3">А</text>
<g font-size="2.8">
<text x="213.6" y="23.6">Спецификација на врати</text>
<text x="69.6" y="27.6">Име</text>
<text x="116.2" y="27.6">ВВ1</text>
<text x="161.7" y="27.6">ВВ2</text>
<text x="204.9" y="27.6">ВД1</text>
<text x="233.6" y="27.6">ВД1</text>
<text x="263.8" y="27.6">ВД2</text>
<text x="306.7" y="27.6">ВК1</text>
<text x="360" y="27.6">ВК1</text>
<text x="69.6" y="31.6">Количество</text>
<text x="69.6" y="35.6">Размер ШхВ</text>
<text x="113.7" y="35.6">100×230</text>
<text x="117.5" y="31.6">1</text>
<text x="159.2" y="35.6">200×280</text>
<text x="163" y="31.6">1</text>
<text x="203.2" y="35.6">80×210</text>
<text x="206.4" y="31.6">3</text>
<text x="231.9" y="35.6">80×210</text>
<text x="235.1" y="31.6">3</text>
<text x="262.1" y="35.6">90×210</text>
<text x="265.3" y="31.6">1</text>
<text x="304.2" y="35.6">200×255</text>
<text x="308" y="31.6">1</text>
<text x="357.5" y="35.6">200×255</text>
<text x="361.3" y="31.6">1</text>
<text x="69.6" y="39.6">Ориентација</text>
<text x="117.6" y="39.6">L</text>
<text x="162.9" y="39.6">R</text>
<text x="206.5" y="39.6">L</text>
<text x="235.1" y="39.6">R</text>
<text x="265.4" y="39.6">L</text>
<text x="308.1" y="39.6">L</text>
<text x="361.3" y="39.6">R</text>
<text x="69.6" y="58.6">План</text>
<text x="69.6" y="109.6">Изглед</text>
</g>
<g font-size="2.8" fill="#494949">
<text x="306.6" y="62.4">200</text>
<text x="360" y="62.4">200</text>
<text x="116.1" y="71.8">100</text>
<text x="161.6" y="70.6">200</text>
<text x="205.7" y="68.9">80</text>
<text x="234.4" y="68.9">80</text>
<text x="264.5" y="69.9">90</text>
<text x="131.7" y="108.4" transform="rotate(-90 131.7 108.4)">230</text>
<text x="187.2" y="108.4" transform="rotate(-90 187.2 108.4)">280</text>
<text x="218.6" y="108.4" transform="rotate(-90 218.6 108.4)">210</text>
<text x="247.4" y="108.4" transform="rotate(-90 247.4 108.4)">210</text>
<text x="278.5" y="108.4" transform="rotate(-90 278.5 108.4)">210</text>
<text x="332.2" y="108.4" transform="rotate(-90 332.2 108.4)">255</text>
<text x="385.5" y="108.4" transform="rotate(-90 385.5 108.4)">255</text>
<text x="205.7" y="131">80</text>
<text x="234.4" y="131">80</text>
<text x="264.5" y="131">90</text>
<text x="116.1" y="133">100</text>
<text x="306.6" y="135.5">200</text>
<text x="360" y="135.5">200</text>
<text x="161.6" y="138">200</text>
</g>
<g font-size="2.8" fill="#4e4e4e">
<text x="187.8" y="160.5">СПЕЦИФИКАЦИЈА НА ПРОЗОРЦИ</text>
<text x="119.9" y="164.5">ИМЕ</text>
<text x="161" y="164.5">П1</text>
<text x="212" y="164.5">П2</text>
<text x="266.4" y="164.5">П3</text>
<text x="119.9" y="168.5">КОЛИЧЕСТВО</text>
<text x="119.9" y="172.5">РАЗМЕРИ ШхВ</text>
<text x="157.9" y="172.5">100×165</text>
<text x="161.7" y="168.5">1</text>
<text x="208.9" y="172.5">200×165</text>
<text x="212.7" y="168.5">1</text>
<text x="263.3" y="172.5">200×115</text>
<text x="267.1" y="168.5">1</text>
<text x="119.9" y="176.5">ОРИЕНТАЦИЈА</text>
<text x="161.7" y="176.5">R</text>
<text x="212.7" y="176.5">R</text>
<text x="267.1" y="176.5">R</text>
<text x="119.9" y="189.5">ПЛАН</text>
<text x="160.4" y="193.1">100</text>
<text x="211.4" y="193.1">200</text>
<text x="265.8" y="193.1">200</text>
<text x="119.9" y="221.5">ИЗГЛЕД</text>
<text x="178" y="219.3" transform="rotate(-90 178 219.3)">165</text>
<text x="239" y="219.3" transform="rotate(-90 239 219.3)">165</text>
<text x="293.4" y="219.3" transform="rotate(-90 293.4 219.3)">115</text>
<text x="160.4" y="239.4">100</text>
<text x="211.4" y="239.4">200</text>
<text x="265.8" y="234.4">200</text>
</g>
<g font-size="2.5" fill="#4e4e4e">
<text x="268.1" y="251.2">ГЕО ИНГ ДОО. ДЕЛЧЕВО</text>
<text x="265.1" y="254.4">М.М Брицо б.б 2320 Делчево</text>
<text x="265.6" y="257.7">тел 033 411 770 ; 075 354 409</text>
<text x="265.1" y="260.9">mail : geoing.delcevo@gmail.com</text>
<text x="352.3" y="264.7">СПЕЦИФИКАЦИЈА НА СТОЛАРИЈА</text>
</g>
<g font-size="2.5">
<text x="325.7" y="258">ИНВЕСТИТОР:</text>
<text x="325.7" y="253.1">НАЗИВ НА ОБЈЕКТ:</text>
<text x="352.3" y="253">Семејна куќа</text>
<text x="325.7" y="261.4">ЛОКАЦИЈА:</text>
<text x="352.5" y="258">ТОШЕ БОГДАНОВ</text>
<text x="352.5" y="261.7">КП 15915/122, ГП 3.29, КО Кочани, Општина Кочани</text>
<text x="235.8" y="264.8">ОВЛАСТЕН ПРОЕКТАНТ: диа. ГОРАН РУЖИНСКИ</text>
<text x="325.6" y="264.8">СОДРЖИНА НА ЦРТЕЖ</text>
<text x="325.7" y="268.4">ОВЛАСТЕН РЕВИДЕНТ</text>
<text x="236.7" y="288">СОРАБОТНИК:</text>
<text x="236.7" y="291.5">МЕСТО И ДАТУМ: ДЕЛЧЕВО ФЕВРУАРИ 2024</text>
<text x="325.5" y="288.1">СОРАБОТНИК</text>
<text x="325.7" y="291.4">РАЗМЕР 1:50</text>
<text x="352.7" y="291.4">ТЕХ. БРОЈ: 45-24</text>
<text x="391" y="291.6">ЛИСТ:10</text>
</g>
<text font-size="1.4" fill="#fff" x="0" y="295.5">GSEducationalVersion</text>
</svg>
